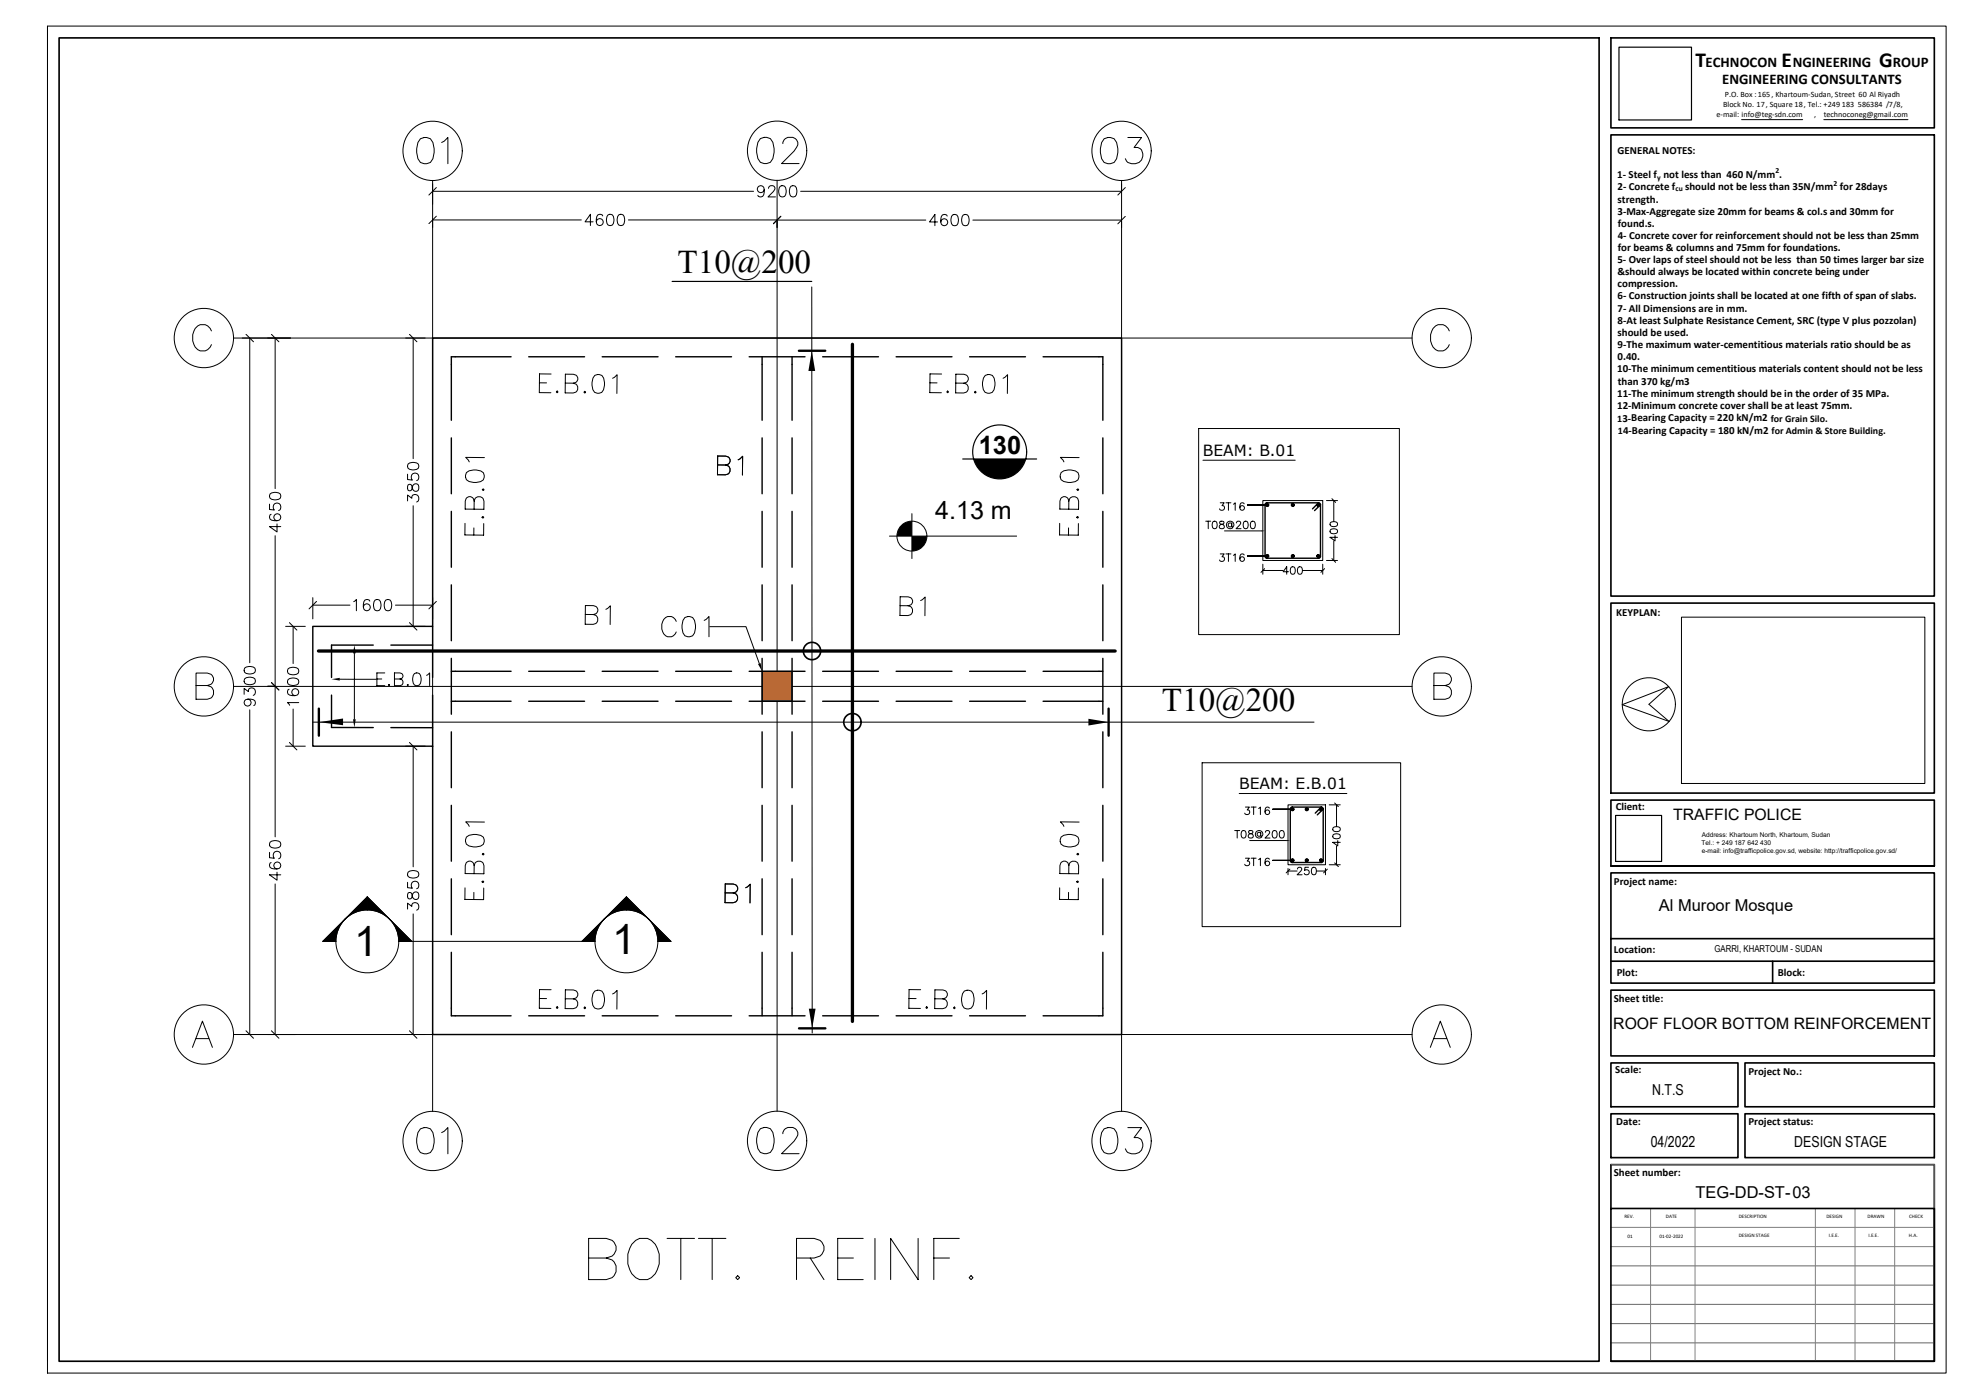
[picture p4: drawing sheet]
<svg xmlns="http://www.w3.org/2000/svg" width="420mm" height="297mm" viewBox="0 0 420 297" stroke-linecap="round" stroke-linejoin="round" font-family="sans-serif">
<g fill="none" stroke="#000" stroke-width=".21">
<path d="M89.4 29.5a1.81 1.81 0 0 1 2.6 .8 4.6 4.6 0 0 1-.5 4.2 1.81 1.81 0 0 1-2.6-.8 4.6 4.6 0 0 1 .5-4.2zM92 38.4v197.9M92.8 39.9l-1.6 1.6M93.9 30.3l.5-.3 .8-.8v5.6M161.7 29.5a1.81 1.81 0 0 1 2.6 .8 4.6 4.6 0 0 1-.5 4.2 1.81 1.81 0 0 1-2.7-.8 4.6 4.6 0 0 1 .6-4.2zM165.2 38.4v197.9M165.9 39.6a.78 .78 0 0 1 1.2 .3 1.97 1.97 0 0 1-.3 1.9 .78 .78 0 0 1-1.1-.4 1.97 1.97 0 0 1 .2-1.8zM166.5 30.5a1.38 1.38 0 0 1 1-1.3h1.1a1.36 1.36 0 0 1 .8 2.1l-.6 .8-2.6 2.7h3.7M168.2 39.6a.78 .78 0 0 1 1.1 .3 1.97 1.97 0 0 1-.2 1.9 .78 .78 0 0 1-1.1-.4 1.97 1.97 0 0 1 .2-1.8zM234.8 29.5a1.81 1.81 0 0 1 2.6 .8 4.6 4.6 0 0 1-.5 4.2 1.81 1.81 0 0 1-2.7-.8 4.6 4.6 0 0 1 .6-4.2zM238.5 38.4v197.9M239.3 39.9l-1.6 1.6"/>
<path d="M239.8 29.2h2.9l-1.6 2.2a1.63 1.63 0 0 1 1.8 .7 1.63 1.63 0 0 1-.2 1.9 2.01 2.01 0 0 1-3.4-.3M92 40.7h68.2M92 46.8h31.6M92.8 46l-1.6 1.6M126.1 47.2h-1.7l1.1-1.6v2.4M128.2 45.9a.7 .7 0 0 0-1.1-.2 1.85 1.85 0 0 0 0 2.1 .74 .74 0 0 0 1.1-.3 .74 .74 0 0 0-.5-1 .74 .74 0 0 0-.9 .7M129.3 45.7a.78 .78 0 0 1 1.1 .3 1.97 1.97 0 0 1-.2 1.8 .78 .78 0 0 1-1.1-.3 1.98 1.98 0 0 1 .2-1.8zM131.6 45.7a.78 .78 0 0 1 1.1 .3 1.97 1.97 0 0 1-.2 1.8 .78 .78 0 0 1-1.2-.3 1.97 1.97 0 0 1 .3-1.8zM133.6 46.8h63.3M162.5 40.3a.74 .74 0 0 1-1 .6 .74 .74 0 0 1-.3-1.2 .74 .74 0 0 1 1.2 .1 2.15 2.15 0 0 1-.2 2 .7 .7 0 0 1-1.1-.3M163.4 40l.1-.3 .4-.2 .7 .1a.54 .54 0 0 1 .1 .8l-1.4 1.5h1.6M166 46l-1.6 1.6"/>
<path d="M170.2 40.7h68.3M199.4 47.2h-1.8l1.2-1.6v2.4M201.4 45.9a.7 .7 0 0 0-1-.2 1.85 1.85 0 0 0 0 2.2 .74 .74 0 0 0 1.1-.4 .74 .74 0 0 0-.5-1 .74 .74 0 0 0-1 .7M202.5 45.7a.78 .78 0 0 1 1.2 .4 1.97 1.97 0 0 1-.3 1.8 .78 .78 0 0 1-1.1-.4 1.98 1.98 0 0 1 .2-1.8zM204.8 45.7a.78 .78 0 0 1 1.2 .4 1.97 1.97 0 0 1-.3 1.8 .78 .78 0 0 1-1.1-.4 1.97 1.97 0 0 1 .2-1.8zM206.9 46.8h31.6M239.3 46l-1.6 1.6M45 70.4a1.93 1.93 0 0 0-1.9-1.4 1.93 1.93 0 0 0-1.9 1.4 3.1 3.1 0 0 0 1.4 4.2 1.98 1.98 0 0 0 2.4-1.3M49.7 71.9h250.6M52.3 71.1l1.6 1.6M53.1 71.9v69M57.7 71.1l1.6 1.6"/>
<path d="M58.5 71.9v32M308.2 70.4a1.93 1.93 0 0 0-1.9-1.4 1.93 1.93 0 0 0-1.8 1.4 3.1 3.1 0 0 0 1.3 4.2 1.98 1.98 0 0 0 2.4-1.3M57.3 107.2v1.1l1 .1a.84 .84 0 0 1 0-1.2 .84 .84 0 0 1 1.3 .1 .84 .84 0 0 1-.4 1.3M57.4 105a1.85 1.85 0 0 1 2.2 0 .78 .78 0 0 1-.4 1.2 1.97 1.97 0 0 1-1.8-.3l-.1-.3zM57.7 109.4a.7 .7 0 0 0-.3 1 1.85 1.85 0 0 0 2.2 0 .74 .74 0 0 0-.3-1.1 .74 .74 0 0 0-1.1 .5 .74 .74 0 0 0 .7 .9M58.5 113.9v64M58.9 111.4v1.7l-1.6-1.1h2.4M41.7 145.8h2.4a1.46 1.46 0 0 1 1.4 1.4 1.46 1.46 0 0 1-1.4 1.5h-2.4v-5.6h2.4l.8 .3a1.29 1.29 0 0 1 0 2.1l-.8 .3M49.7 145.9h250.6M51.9 147.6v-1.2l.9 .7a.77 .77 0 0 1 .9-.9 .77 .77 0 0 1 .6 1.1l-.1 .3-.4 .3M52 144.3a1.85 1.85 0 0 1 2.2 0 .78 .78 0 0 1-.4 1.2 1.97 1.97 0 0 1-1.8-.3l-.1-.3zM52 142.1a1.85 1.85 0 0 1 2.2 0 .78 .78 0 0 1-.4 1.1 1.97 1.97 0 0 1-1.8-.2l-.1-.4z"/>
<path d="M52.7 148.6a.74 .74 0 0 1 .6 1.1 .74 .74 0 0 1-1.1 .3 .74 .74 0 0 1 .1-1.2 2.15 2.15 0 0 1 1.9 .2 .7 .7 0 0 1-.2 1M53.1 150.9v69.1M56.9 145.9h1.4M57.7 145.1l1.6 1.6M304.9 145.8h2.4a1.46 1.46 0 0 1 1.4 1.4 1.46 1.46 0 0 1-1.4 1.5h-2.4v-5.6h2.4l.8 .3a1.29 1.29 0 0 1 0 2.1l-.8 .3M57.4 179.1a1.85 1.85 0 0 1 2.2 0 .78 .78 0 0 1-.4 1.1 1.97 1.97 0 0 1-1.8-.2l-.1-.4zM57.3 181.2v1.2l1 .1a.84 .84 0 0 1 0-1.3 .84 .84 0 0 1 1.3 .2 .84 .84 0 0 1-.4 1.2M57.7 183.4a.7 .7 0 0 0-.3 1 1.85 1.85 0 0 0 2.2 0 .74 .74 0 0 0-.3-1.1 .74 .74 0 0 0-1.1 .5 .74 .74 0 0 0 .7 1M58.5 187.9v32.1M58.9 185.4v1.7l-1.6-1.1h2.4M49.7 220h250.6M52.3 219.2l1.6 1.6"/>
<path d="M57.7 219.2l1.6 1.6M40.9 222.7l2.1-5.6 2.2 5.6M41.7 220.8h2.7M161.7 240a1.81 1.81 0 0 1 2.6 .8 4.6 4.6 0 0 1-.5 4.2 1.81 1.81 0 0 1-2.7-.8 4.6 4.6 0 0 1 .6-4.2zM239.8 239.8h2.9l-1.6 2.1a1.63 1.63 0 0 1 1.8 .7 1.63 1.63 0 0 1-.2 1.9 2.01 2.01 0 0 1-3.4-.2M304.1 222.7l2.2-5.6 2.1 5.6M304.9 220.8h2.7M89.4 240a1.81 1.81 0 0 1 2.6 .8 4.6 4.6 0 0 1-.5 4.3 1.81 1.81 0 0 1-2.6-.8 4.6 4.6 0 0 1 .5-4.3zM93.9 240.8l.5-.3 .8-.7v5.5M166.5 241a1.38 1.38 0 0 1 1-1.3h1.1a1.36 1.36 0 0 1 .8 2.1l-.6 .8-2.6 2.7h3.7M234.8 240a1.81 1.81 0 0 1 2.6 .8 4.6 4.6 0 0 1-.5 4.3 1.81 1.81 0 0 1-2.7-.8 4.6 4.6 0 0 1 .6-4.3zM125.2 267.5h3.7a2.3 2.3 0 0 1 2.2 2.3 2.3 2.3 0 0 1-2.2 2.3h-3.7v-8.8h3.7l1.3 .4a2.02 2.02 0 0 1 0 3.4l-1.3 .4"/>
<path d="M134.3 264.6a3 3 0 0 1 3-1.4 3 3 0 0 1 2.5 2.2 4.9 4.9 0 0 1-2.1 6.7 3.1 3.1 0 0 1-3.8-2.1 5.6 5.6 0 0 1 .4-5.4zM141.8 263.3h5.9M144.8 263.3v8.8M148.5 263.3h5.8M151.4 263.3v8.8M156.4 271.7l.5-.5 .4 .5-.4 .4zM169.4 267.5h3.7l1.3-.4a2.02 2.02 0 0 0 0-3.4l-1.3-.4h-3.7v8.8M172.3 267.5l2.9 4.6M178.1 267.5h3.4M183.5 263.3h-5.4v8.8h5.4M186 263.3v8.8M195.2 263.3v8.8l-5.8-8.8v8.8"/>
<path d="M198.6 267.5h3.3M204 263.3h-5.4v8.8M206.5 271.2l.4 .5-.4 .4-.4-.4z"/>
<circle cx="92" cy="32.1" r="6.3"/>
<circle cx="165.2" cy="32" r="6.3"/>
<circle cx="238.5" cy="32.1" r="6.3"/>
<circle cx="43.3" cy="71.9" r="6.3"/>
<circle cx="306.6" cy="71.9" r="6.3"/>
<circle cx="43.3" cy="145.9" r="6.3"/>
<circle cx="306.6" cy="145.9" r="6.3"/>
<circle cx="43.3" cy="220" r="6.3"/>
<circle cx="306.6" cy="220" r="6.3"/>
<circle cx="92" cy="242.6" r="6.3"/>
<circle cx="165.2" cy="242.6" r="6.3"/>
<circle cx="238.5" cy="242.6" r="6.3"/>
</g>
<path d="M162 142.7l6.4 6.4h-6.4zM162 142.7h6.4v6.4z" fill-rule="evenodd" fill="#cd6928"/>
<g fill="none" stroke="#000" stroke-width=".21">
<path d="M10.1 5.5h403.7v286.4h-403.7zM10.1 5.5v283.9M370.3 25.4h13M387.8 25.4h17.9M86.3 71.9h4.1M87.1 71.1l1.5 1.6M87.9 71.9v25.6M117.2 79.5h-2.5v4h2.4M126.5 79.8a1.29 1.29 0 0 1 1.9 .6 3.3 3.3 0 0 1-.5 3 1.29 1.29 0 0 1-1.8-.6 3.3 3.3 0 0 1 .4-3zM172.6 61l.1 158.6M200.2 79.5h-2.5v4h2.5M209.5 79.8a1.29 1.29 0 0 1 1.9 .6 3.3 3.3 0 0 1-.4 3 1.29 1.29 0 0 1-1.9-.6 3.3 3.3 0 0 1 .4-3z"/>
<path d="M86.8 98.7a1.85 1.85 0 0 1 2.1 0 .78 .78 0 0 1-.3 1.1 1.97 1.97 0 0 1-1.8-.2l-.1-.4zM103 97.3h-4l.8 .9M114.7 81.4h1.5M118.3 83.3l.2-.2 .2 .2-.2 .2zM120.2 81.5h1.7a1.04 1.04 0 0 1 1 1 1.04 1.04 0 0 1-1 1.1l-1.7-.1v-3.9h1.7l.6 .2a.92 .92 0 0 1 0 1.5l-.6 .2M124.2 83.4l.1-.2 .2 .2-.2 .2zM130.3 80.4l.9-.7v4M152.6 98.9h1.7a1.04 1.04 0 0 1 1 1 1.04 1.04 0 0 1-1 1.1l-1.7-.1v-3.9h1.7l.6 .2a.92 .92 0 0 1 0 1.5l-.6 .2M157 97.8l.9-.8v4M197.7 81.4h1.5M201.3 83.3l.2-.2 .2 .2-.2 .2zM203.2 81.5h1.7a1.04 1.04 0 0 1 1 1 1.04 1.04 0 0 1-1 1.1l-1.7-.1v-3.9h1.8l.5 .2a.92 .92 0 0 1 0 1.5l-.6 .2"/>
<path d="M207.2 83.4l.2-.2 .2 .2-.2 .2zM213.3 80.4l.9-.7v4M229.5 97.3h-4l.7 .9M254.9 91.1h42.7v43.8h-42.7zM255.8 97.9h19.6M86.7 106.5v-1.2l.9 .6a.77 .77 0 0 1 .9-.8 .77 .77 0 0 1 .5 1.1l-.1 .3-.3 .2M86.7 100.8v1.2l1 .1a.84 .84 0 0 1 0-1.3 .84 .84 0 0 1 1.2 .2 .84 .84 0 0 1-.3 1.2M86.8 103.1a.9 .9 0 0 0 .2 1.2h.2a1.31 1.31 0 0 0 .6-1.1 .66 .66 0 0 1 .7-.4 .66 .66 0 0 1 .5 .6v.5a.68 .68 0 0 1-.7 .6 .68 .68 0 0 1-.6-.7l-.1-.5a.48 .48 0 0 0-.8-.2zM87.9 107.5v25.7M98.9 111.3l-.1 2.4 4 .1 .1-2.5M99.2 100.5a3.1 3.1 0 0 1 3.6 0 1.29 1.29 0 0 1-.6 1.9 3.3 3.3 0 0 1-3-.4l-.2-1zM100.8 112.2l-.1 1.6"/>
<path d="M100.8 106.6l-.2-.6a.92 .92 0 0 0-1.5 0l-.2 .5v1.7l4 .1v-1.7a1.04 1.04 0 0 0-1-1 1.04 1.04 0 0 0-1.1 1v1.7M102.5 110l.2-.2 .2 .2-.2 .2zM102.6 104.1l.1-.2 .2 .2-.2 .2zM189.1 114h27.1M193.9 109.2v9.6M225.3 111.3v2.4l4 .1v-2.5M225.6 100.5a3.1 3.1 0 0 1 3.6 0 1.29 1.29 0 0 1-.6 1.9 3.3 3.3 0 0 1-3-.4l-.2-1zM227.2 112.2v1.6M227.3 106.6l-.2-.6a.92 .92 0 0 0-1.5 0l-.2 .5v1.7l3.9 .1 .1-1.7a1.04 1.04 0 0 0-1.1-1 1.04 1.04 0 0 0-1 1l-.1 1.7M228.9 110l.2-.2 .2 .2-.2 .2zM229 104.1l.2-.2 .2 .2-.2 .2zM256.4 110.8h1"/>
<path d="M256.9 110.8v1.6M258 110.9a.52 .52 0 0 1 .7 .2l.1 .4a.68 .68 0 0 1-.6 .9 1.02 1.02 0 0 1-.2-1.5zM259.4 110.9v.4l.5 .2a.46 .46 0 0 1 .4 .4 .46 .46 0 0 1-.4 .5h-.3a.46 .46 0 0 1-.4-.5 .46 .46 0 0 1 .5-.4l.5-.2v-.3a.6 .6 0 0 0-.8-.1zM259.5 106.9h.8l-.5 .6a.53 .53 0 0 1 .4 .9 .53 .53 0 0 1-.9-.2M259.5 117.8h.8l-.5 .6a.53 .53 0 0 1 .4 .8 .53 .53 0 0 1-.9-.1M260.4 112.9h7.8M260.7 106.9h1M260.7 117.8h1M261.2 106.9v1.6M261.2 117.8v1.6M261.9 111.4a.41 .41 0 0 0-.6-.1 .41 .41 0 0 0 0 .6 .41 .41 0 0 0 .6-.1M261.9 111.2l.1 .8a.68 .68 0 0 0 .2-.9 .68 .68 0 0 0-1-.2 .8 .8 0 0 0-.3 1.2 .8 .8 0 0 0 1.2 .1"/>
<path d="M262.3 107.2l.3-.3v1.6M262.3 118.1l.3-.3v1.6M262.9 111.2l.3-.4 .5 .1 .1 .2-.2 .6-.8 .7h1.1M264.5 107.1v-.1a.52 .52 0 0 0-.8 .2 .93 .93 0 0 0 .4 1.3 .49 .49 0 0 0 .5-.5 .49 .49 0 0 0-.4-.5 .49 .49 0 0 0-.6 .5M264.5 118v-.1a.52 .52 0 0 0-.8 .2 .93 .93 0 0 0 .4 1.3 .49 .49 0 0 0 .5-.5 .49 .49 0 0 0-.4-.5 .49 .49 0 0 0-.6 .4M264.6 110.9a.52 .52 0 0 1 .7 .2l.1 .4a.68 .68 0 0 1-.6 .9 1.02 1.02 0 0 1-.2-1.5zM265.2 107.4h4.3h-4.3h3.5M265.2 118.2h4.3h-4.3h3.5M266.1 110.9a.52 .52 0 0 1 .7 .2l.1 .4a.68 .68 0 0 1-.6 .9 1.02 1.02 0 0 1-.2-1.5zM268.5 120v2.1M268.5 106.4h12.8v12.8h-12.8zM269.2 107.4l.2 .2"/>
<path d="M269.2 107.3l.3 .3M269.2 107.3l.4 .3M269.2 107.2l.4 .4M269.3 107.2l.4 .4M269.3 107.1l.4 .4M269.4 118l-.2 .2M269.4 107.1l.3 .3M269.5 118l-.3 .3M269.5 107.1l.2 .2M269.6 118l-.4 .3M269.6 118l-.4 .4M269.7 118l-.4 .4"/>
<path d="M269.7 118.1l-.4 .4M269.7 118.3l-.2 .2M269.7 118.2l-.3 .3M274.6 107.4l.2 .2M274.6 107.3l.3 .3M274.6 107.3l.4 .3M274.6 107.2l.4 .4M274.7 107.2l.4 .4M274.7 107.1l.4 .4M274.8 107.1l.4 .4M274.8 118l-.2 .2M274.8 107.1l.4 .3"/>
<path d="M274.9 118l-.3 .3M274.9 107.1l.3 .2M275 118l-.4 .3M275 118l-.4 .4M275.1 118l-.4 .4M275.1 118.1l-.4 .4M275.2 118.1l-.4 .4M275.2 118.2l-.4 .3M275.2 118.3l-.3 .2M280 118.2l.4 .3M280 118.3l.3 .2M280 118.1l.4 .4"/>
<path d="M280.1 118.1l.4 .4M280.1 118l.4 .4M280.2 118l.4 .4M280.2 118l.4 .3M280.3 107.1l-.3 .2M280.3 118l.3 .3M280.4 107.1l-.4 .3M280.4 118l.2 .2M280.4 107.1l-.4 .4M280.5 107.1l-.4 .4M280.5 107.2l-.4 .4M280.6 107.2l-.4 .4"/>
<path d="M280.6 107.3l-.4 .3M280.6 107.4l-.2 .2M280.6 107.3l-.3 .3M281.3 120v2.1M282.1 106.4h2.3M282.1 119.2h2.3M282.9 112.7l.6-.3a.68 .68 0 0 1 .9 .6 .92 .92 0 0 1-1.6 0zM282.9 111.1l.6-.2a.68 .68 0 0 1 .9 .6 .92 .92 0 0 1-1.6 0zM283.2 106l.8 .8M283.2 118.8l.8 .8M283.6 106.4v4.5M283.6 115v4.2"/>
<path d="M283.9 113.9v1.1l-1.1-.8h1.6M60.7 133.2h4.2M61.5 132.4l1.6 1.6M62.3 133.2v7.9M66.5 127.1v4.5M66.5 128.7h7.9M67.3 127.9l-1.6 1.6M75.2 127.9l.6-.4v2.4M75.4 138.9v5.5h4.6M78.6 127.8a.7 .7 0 0 0-1-.2 1.85 1.85 0 0 0 0 2.1 .74 .74 0 0 0 1.1-.3 .74 .74 0 0 0-.5-1 .74 .74 0 0 0-.9 .7M79.8 127.6a.78 .78 0 0 1 1.1 .3 1.97 1.97 0 0 1-.2 1.8 .78 .78 0 0 1-1.2-.3 1.97 1.97 0 0 1 .3-1.8zM82 127.6a.78 .78 0 0 1 1.2 .3 1.97 1.97 0 0 1-.3 1.8 .78 .78 0 0 1-1.1-.3 1.97 1.97 0 0 1 .2-1.8z"/>
<path d="M84.1 128.7h7.9M86.3 133.2h4.1M87.1 132.4l1.6 1.6M92 127.1v4.5M92.8 127.9l-1.6 1.6M124.5 130.6l1.7 .1a1.04 1.04 0 0 1 .9 1 1.04 1.04 0 0 1-1 1h-1.7l.1-3.9h1.7l.5 .2a.92 .92 0 0 1 0 1.5l-.5 .2M128.8 129.6l1-.8-.1 4M143.8 132.1a1.49 1.49 0 0 0-1.4-1.1 1.49 1.49 0 0 0-1.5 1.1 2.43 2.43 0 0 0 1 3.3 1.53 1.53 0 0 0 1.9-1M145.6 131.3a1.4 1.4 0 0 1 2.1 .6 3.6 3.6 0 0 1-.4 3.3 1.4 1.4 0 0 1-2.1-.6 3.6 3.6 0 0 1 .4-3.3zM149.7 131.9l1.1-.8v4.3M150.9 133.2h7.7l2.9 7.9M191.4 128.8h1.7a1.04 1.04 0 0 1 1 1 1.04 1.04 0 0 1-1 1.1h-1.7v-4h1.7l.6 .2a.92 .92 0 0 1 0 1.5l-.6 .2"/>
<path d="M195.8 127.7l.9-.8v4M268.5 121.3h4.3M268.9 120.9l-.8 .8M274 121.6h-1.2l.8-1.1v1.6M274.6 120.6a.52 .52 0 0 1 .7 .2l.1 .4a.68 .68 0 0 1-.6 .9 1.02 1.02 0 0 1-.2-1.5zM276.1 120.6a.52 .52 0 0 1 .8 .2v.4a.68 .68 0 0 1-.6 .9 1.02 1.02 0 0 1-.2-1.5zM276.9 121.3h4.4M281.7 120.9l-.8 .8M357.5 131.2h51.8v35.4h-51.8zM60.7 158.7h4.2M61.2 144.5a1.85 1.85 0 0 1 2.2 0 .78 .78 0 0 1-.3 1.1 1.97 1.97 0 0 1-1.9-.2l-.1-.3zM61.2 142.2a1.85 1.85 0 0 1 2.2 0 .78 .78 0 0 1-.3 1.2 1.97 1.97 0 0 1-1.9-.3l-.1-.3z"/>
<path d="M61.5 146.5a.7 .7 0 0 0-.3 1.1 1.85 1.85 0 0 0 2.2 0 .74 .74 0 0 0-.3-1.1 .74 .74 0 0 0-1 .5 .74 .74 0 0 0 .6 .9M61.5 157.9l1.6 1.6M62.3 150.8v7.9M63.5 149.4h-2.4l.5 .6M66.5 153.5h212.9M72.2 144.4h3.2v8.5M80.1 144.4h1.1M81.8 143.1h-1.7v2.7h1.7M82.6 145.7l.1-.2 .1 .2-.1 .1zM83.9 144.4h1.1a.71 .71 0 0 1 .7 .7 .71 .71 0 0 1-.7 .7h-1.1v-2.7l1.5 .1a.63 .63 0 0 1 0 1l-.4 .2M86.3 158.7h4.1M86.6 145.7l.1-.2 .1 .2-.1 .1z"/>
<path d="M87.1 157.9l1.5 1.6M87.9 158.7v25.6M88.1 143.2a.88 .88 0 0 1 1.3 .4 2.24 2.24 0 0 1-.2 2.1 .88 .88 0 0 1-1.3-.4 2.24 2.24 0 0 1 .2-2.1zM90.7 143.6l.7-.5v2.7M162 142.7h6.4v6.4h-6.4zM344.9 149.8l9.9-3.8-4.2 3.8 4.3 3.6zM99.2 178a3.1 3.1 0 0 1 3.6 0 1.29 1.29 0 0 1-.6 1.9 3.3 3.3 0 0 1-3-.4l-.2-1zM103 174.8l-4-.1 .8 1M225.6 178a3.1 3.1 0 0 1 3.6 0 1.29 1.29 0 0 1-.6 1.9 3.3 3.3 0 0 1-3-.4l-.2-1zM229.5 174.8l-4-.1 .7 1M255.6 162.2h42.2v34.8h-42.2zM262.5 176.6h1.1"/>
<path d="M263.1 176.6v1.6M263.5 168.7h22.9M264.1 176.7a.52 .52 0 0 1 .8 .2l.1 .4a.68 .68 0 0 1-.6 .9 1.02 1.02 0 0 1-.3-1.5zM264.8 171.6h.8l-.4 .6a.53 .53 0 0 1 .4 .9 .53 .53 0 0 1-.9-.2M265.6 176.7v.4l.4 .2a.46 .46 0 0 1 .5 .4 .46 .46 0 0 1-.4 .5h-.3a.46 .46 0 0 1-.4-.5 .46 .46 0 0 1 .5-.4l.4-.2 .1-.3a.6 .6 0 0 0-.8-.1zM265.7 178.7h7.9M266 171.6h1.1M266.6 171.6v1.6M267.6 171.9l.4-.3v1.6M268.1 177.2a.41 .41 0 0 0-.7-.1 .41 .41 0 0 0 0 .6 .41 .41 0 0 0 .7-.1M268.1 177v.8a.68 .68 0 0 0 .3-1 .68 .68 0 0 0-1-.1 .8 .8 0 0 0-.3 1.2 .8 .8 0 0 0 1.2 .1M269.1 177l.3-.4 .4 .1 .2 .2-.3 .5-.7 .8h1"/>
<path d="M269.9 171.8l-.1-.1a.52 .52 0 0 0-.7 .2 .93 .93 0 0 0 .3 1.3 .49 .49 0 0 0 .6-.5 .49 .49 0 0 0-.5-.5 .49 .49 0 0 0-.5 .5M270.6 172.1h4.2h-4.2h3.4M270.7 176.7a.52 .52 0 0 1 .8 .2l.1 .4a.68 .68 0 0 1-.6 .9 1.02 1.02 0 0 1-.3-1.5zM272.2 176.7a.52 .52 0 0 1 .8 .2l.1 .4a.68 .68 0 0 1-.6 .9 1.02 1.02 0 0 1-.3-1.5zM273.9 171.1h7.9v12.8h-7.9zM274.5 172.1l.3 .2M274.5 172l.4 .3M274.6 171.9l.4 .4M274.7 171.8l.4 .4M274.8 171.8l.3 .3M274.9 171.8l.2 .2M277.6 172.1l.2 .2"/>
<path d="M277.6 172l.3 .3M277.6 172l.4 .3M277.6 171.9l.4 .4M277.7 171.9l.4 .4M277.7 171.8l.4 .4M277.8 171.8l.3 .3M277.9 171.8l.2 .2M280.9 171.8l-.3 .2M280.9 171.8l-.3 .3M281 171.8l-.4 .4M281.1 171.8l-.4 .4M281.1 171.9l-.4 .4"/>
<path d="M281.2 172l-.4 .3M281.2 172.1l-.3 .2M281.2 172l-.3 .3M282.6 171.1h2.4M283.5 177.5l.6-.2a.68 .68 0 0 1 .9 .6 .92 .92 0 0 1-1.6 0zM283.5 176l.6-.2a.68 .68 0 0 1 .9 .6 .92 .92 0 0 1-1.6 0zM283.8 170.7l.8 .8M284.2 171.1v4.7M284.2 179.9v4M284.5 178.7v1.2l-1.1-.8h1.6M78.1 193.5a6.7 6.7 0 0 1 6.7 6.7M78.1 190.7l9.5 9.5"/>
<path d="M78.1 193.5a6.7 6.7 0 0 0-6.7 6.7M78.1 190.7l-9.5 9.5h2.8M78.1 190.7v2.8M86.7 193.3v-1.3l.9 .7a.77 .77 0 0 1 .9-.8 .77 .77 0 0 1 .5 1l-.1 .4-.3 .2M86.7 187.6v1.1l1 .2a.84 .84 0 0 1 0-1.3 .84 .84 0 0 1 1.2 .1 .84 .84 0 0 1-.3 1.3M86.8 189.9a.9 .9 0 0 0 .2 1.2h.2a1.31 1.31 0 0 0 .6-1.1 .66 .66 0 0 1 .7-.4 .66 .66 0 0 1 .5 .6v.5a.68 .68 0 0 1-.7 .6 .68 .68 0 0 1-.6-.7l-.1-.5a.48 .48 0 0 0-.8-.2zM86.8 185.4a1.85 1.85 0 0 1 2.1 0 .78 .78 0 0 1-.3 1.2 1.97 1.97 0 0 1-1.8-.2l-.1-.4zM87.9 194.3v25.7M98.9 188.8l-.1 2.4 4 .1 .1-2.5M100.8 189.7l-.1 1.6M100.8 184.1l-.2-.6a.92 .92 0 0 0-1.5 0l-.2 .5v1.7l4 .1v-1.7a1.04 1.04 0 0 0-1-1 1.04 1.04 0 0 0-1.1 1v1.7M102.5 187.5l.2-.2 .2 .2-.2 .2z"/>
<path d="M102.6 181.6l.1-.2 .2 .2-.2 .2zM133.2 193.5a6.7 6.7 0 0 1 6.7 6.7M133.2 190.7l9.5 9.5h-2.8M133.2 190.7v2.8M133.2 193.5a6.7 6.7 0 0 0-6.7 6.7M133.2 190.7l-9.5 9.5M155.9 189.9l.6-.2a.92 .92 0 0 0 0-1.5l-.6-.2-1.7-.1v4h1.7a1.04 1.04 0 0 0 1-1 1.04 1.04 0 0 0-1-1l-1.7-.1 1.7 .1a1.04 1.04 0 0 1 1 1 1.04 1.04 0 0 1-1 1h-1.7M158.6 188.8l.9-.8v4M225.3 188.8v2.4l4 .1v-2.5M227.2 189.7v1.6M227.3 184.1l-.2-.6a.92 .92 0 0 0-1.5 0l-.2 .5v1.7l3.9 .1 .1-1.7a1.04 1.04 0 0 0-1.1-1 1.04 1.04 0 0 0-1 1l-.1 1.7M228.9 187.5l.2-.2 .2 .2-.2 .2z"/>
<path d="M229 181.6l.2-.2 .2 .2-.2 .2zM264.8 182.5h.8l-.4 .6a.53 .53 0 0 1 .4 .8 .53 .53 0 0 1-.9-.1M266 182.5h1.1M266.6 182.5v1.6M267.6 182.8l.4-.3v1.6M269.9 182.7l-.1-.2a.52 .52 0 0 0-.7 .3 .93 .93 0 0 0 .3 1.3 .49 .49 0 0 0 .6-.5 .49 .49 0 0 0-.5-.5 .49 .49 0 0 0-.5 .4M270.6 182.9h4.2h-4.2h3.4M273.9 184.7v1.3M273.9 185.2h1.9M274.3 184.8l-.8 .8M274.6 183.1l.4-.4-.3 .5M274.8 182.6l-.3 .3"/>
<path d="M274.9 182.6l-.4 .4M274.9 182.7l-.4 .3M275 182.7l-.4 .4M275.1 182.8l-.4 .4M275.1 182.9l-.3 .3M275.1 183l-.2 .2M275.9 184.8l.3-.4 .4 .1 .2 .2-.2 .5-.8 .8h1.1M277.7 183.1l.4-.4-.4 .5M277.8 182.6l-.2 .3M277.9 182.6l-.3 .4M278 182.7l-.4 .3M278 182.7l-.4 .4"/>
<path d="M278.1 182.8l-.4 .4M278.1 182.9l-.3 .3M278.1 183l-.2 .2M278.2 184.4h-.7l-.1 .7a.56 .56 0 0 1 .8 0 .56 .56 0 0 1-.1 .8 .56 .56 0 0 1-.8-.2M279.1 184.5a.52 .52 0 0 1 .7 .2l.1 .4a.68 .68 0 0 1-.6 .9 1.02 1.02 0 0 1-.2-1.5zM279.9 185.2h1.9M280.6 182.9l.3 .3M280.6 183l.3 .2M280.6 182.8l.4 .4M280.7 182.7l.4 .4M280.8 182.7l.4 .3M280.9 182.6l.3 .4"/>
<path d="M280.9 182.6l.3 .3M281.1 183.1l-.4-.4 .4 .5M281.8 184.7v1.3M282.2 184.8l-.8 .8M282.6 183.9h2.4M283.8 183.5l.8 .8M71.4 200.2a6.7 6.7 0 0 0 6.7 6.6 6.7 6.7 0 0 0 6.7-6.6M71.4 200.2a6.7 6.7 0 0 1 6.7-6.7 6.7 6.7 0 0 1 6.7 6.7M86.3 220h4.1M87.1 219.2l1.6 1.6M114.7 212.3h1.5M117.2 210.4h-2.5v4h2.4"/>
<path d="M118.3 214.2l.2-.2 .2 .2-.2 .2zM120.2 212.4h1.7a1.04 1.04 0 0 1 1 1 1.04 1.04 0 0 1-1 1.1l-1.7-.1v-3.9h1.7l.6 .2a.92 .92 0 0 1 0 1.5l-.6 .2M124.2 214.3l.1-.2 .2 .2-.2 .2zM126.5 210.7a1.29 1.29 0 0 1 1.9 .6 3.3 3.3 0 0 1-.5 3 1.29 1.29 0 0 1-1.8-.5 3.3 3.3 0 0 1 .4-3.1zM126.5 200.2a6.7 6.7 0 0 1 6.7-6.7 6.7 6.7 0 0 1 6.7 6.7M126.5 200.2h-41.8M126.5 200.2a6.7 6.7 0 0 0 6.7 6.6 6.7 6.7 0 0 0 6.7-6.6M130.3 211.3l.9-.7v4M193.3 212.3h1.5M195.8 210.4h-2.5v4h2.4M196.9 214.2l.1-.2 .2 .2-.2 .2zM198.8 212.4h1.7a1.04 1.04 0 0 1 1 1 1.04 1.04 0 0 1-1 1.1l-1.8-.1 .1-3.9h1.7l.6 .2a.92 .92 0 0 1-.1 1.5l-.5 .2"/>
<path d="M202.7 214.3l.2-.2 .2 .2-.2 .2zM205 210.7a1.29 1.29 0 0 1 1.9 .6 3.3 3.3 0 0 1-.4 3 1.29 1.29 0 0 1-1.9-.5 3.3 3.3 0 0 1 .4-3.1zM208.8 211.3l1-.7-.1 4"/>
<circle cx="193.9" cy="114" r="3.2"/>
<circle cx="350.6" cy="149.8" r="5.6"/>
</g>
<path d="M181.3 73.2v144M67.7 138.4h169.4" fill="none" stroke="#000" stroke-width=".7"/>
<path d="M169.9 74.6h5.6M67.8 150.7v5.7M235.7 150.7v5.7M169.9 218.6h5.6" fill="none" stroke="#000" stroke-width=".5"/>
<g fill="#000">
<path d="M172.6 74.6l.7 4.3h-1.4zM268.2 112.7l.8 .2-.8 .1zM268.7 107.2l.8 .2-.8 .1zM268.7 118.1l.8 .1-.8 .2zM75.4 137.2l.2 1.7h-.5zM70.5 144.4l1.7-.3v.6zM67.8 153.5l5.1-.7v1.4zM75.1 152.9h.5l-.2 1.8zM161.2 141.2l.5-.2 .3 1.7zM231.4 152.8l4.3 .7-4.3 .8zM273.6 178.6l.8 .1-.8 .1zM274 171.9l.8 .2-.8 .1z"/>
<path d="M274 182.8l.8 .1-.8 .2zM172 214.5h1.4l-.7 4.1z"/>
<path d="M207 97.6h11.1a5.7 5.7 0 0 1-5.5 4.2 5.7 5.7 0 0 1-5.6-4.2z" fill-rule="evenodd"/>
<path d="M193.9 114h3.2a3.2 3.2 0 0 1-3.2 3.2z" fill-rule="evenodd"/>
<path d="M191.6 111.7l.9-.5 1.4-.4v3.2h-3.2l.4-1.5z" fill-rule="evenodd"/>
<path d="M78.1 190.7v2.8a6.7 6.7 0 0 0-4.7 1.9z" fill-rule="evenodd"/>
<path d="M78.1 190.7l4.7 4.7a6.7 6.7 0 0 0-4.7-1.9z" fill-rule="evenodd"/>
<path d="M133.2 190.7l4.7 4.7a6.7 6.7 0 0 0-4.7-1.9z" fill-rule="evenodd"/>
<path d="M128.5 195.4l4.7-4.7v2.8a6.7 6.7 0 0 0-4.7 1.9z" fill-rule="evenodd"/>
<path d="M68.6 200.2l4.8-4.8a6.7 6.7 0 0 0-2 4.8z" fill-rule="evenodd"/>
<path d="M82.8 195.4l4.8 4.8h-2.8a6.7 6.7 0 0 0-2-4.8z" fill-rule="evenodd"/>
<path d="M128.5 195.4a6.7 6.7 0 0 0-2 4.8h-2.8z" fill-rule="evenodd"/>
<path d="M137.9 195.4l4.8 4.8h-2.8a6.7 6.7 0 0 0-2-4.8z" fill-rule="evenodd"/>
</g>
<g fill="none" stroke="#000" stroke-width=".35">
<path d="M12.6 8.1h327.4v281.3h-327.4zM342.5 8.1h68.8v19.1h-68.8zM342.5 28.7h68.8v98h-68.8zM342.5 128.2h68.8v40.4h-68.8zM342.5 170.1h68.8v14h-68.8zM342.5 185.6h68.8v23.4h-68.8zM342.5 184.1h68.8h-68.8M342.5 199.6h68.8M342.5 210.5h68.8v14h-68.8zM342.5 204.4h68.8M376.9 204.4v4.6M342.5 236.8h27v9.3h-27z"/>
<path d="M342.5 226h27v9.3h-27zM371 236.8h40.3v9.3h-40.3zM371 226h40.3v9.3h-40.3zM342.5 257h68.8v32.4h-68.8zM342.5 257v-9.4h68.8v41.8h-68.8"/>
<circle cx="172.7" cy="138.4" r="1.85"/>
<circle cx="181.3" cy="153.5" r="1.85"/>
</g>
<g fill="none" stroke="#000" stroke-width=".25">
<path d="M344.2 10h15.5v15.5h-15.5zM142.9 59.8h29.7M204.7 97.6h15.7M343.5 173.4h9.8v9.8h-9.8z"/>
<circle cx="212.6" cy="96.1" r="5.7"/>
</g>
<g fill="none" stroke="#000" stroke-width=".3">
<path d="M92 71.9h146.5v148.1h-146.5v-61.3h-25.5v-25.5h25.5zM96.8 75.9h-.8v1.6M162 75.9v1.6M168.4 75.9v1.6M233.7 75.9h.8v1.6M280.4 106.9l-1.3 1.3M280.4 106.9l.3 .1 .1 .3M280.4 106.9h-11l-.3 .1-.1 .3v11l.1 .3 .3 .1h11l.3-.1 .1-.3v-11M280.8 107.3l-1.3 1.3M96 142.7h.8M96 149.1h.8M233.7 142.7h.8"/>
<path d="M233.7 149.1h.8M280.9 171.6l-1.2 1.3M280.9 171.6l.3 .1 .2 .3M280.9 171.6h-6.1l-.4 .3v11.1l.2 .4h6.3l.4-.3 .1-11.1M281.4 172l-1.3 1.3M96 214.4v1.6h.8M162 214.4v1.6M168.4 214.4v1.6M234.5 214.4v1.6h-.8"/>
<circle cx="269.5" cy="107.4" r=".29"/>
<circle cx="269.5" cy="118.2" r=".29"/>
<circle cx="274.9" cy="107.4" r=".29"/>
<circle cx="274.9" cy="118.2" r=".29"/>
<circle cx="280.3" cy="107.4" r=".29"/>
<circle cx="280.3" cy="118.2" r=".29"/>
<circle cx="274.8" cy="172.1" r=".29"/>
<circle cx="277.9" cy="172.1" r=".29"/>
<circle cx="280.9" cy="172.1" r=".29"/>
<circle cx="274.8" cy="182.9" r=".29"/>
<circle cx="277.9" cy="182.9" r=".29"/>
<circle cx="280.9" cy="182.9" r=".29"/>
</g>
<path d="M96 75.9h138.5M96 142.7h138.5M96 149.1h138.5M234.5 216h-138.5" fill="none" stroke="#000" stroke-width=".3" stroke-dasharray="11.9 3.8" stroke-dashoffset="-.8"/>
<path d="M234.5 75.9v140.1M96 216v-140.1M162 216v-140.1M168.4 216v-140.1" fill="none" stroke="#000" stroke-width=".3" stroke-dasharray="11.9 3.8" stroke-dashoffset="-1.6"/>
<path d="M92 133.2v25.5" fill="none" stroke="#000" stroke-width=".3" stroke-dasharray="11.9 3.8" stroke-dashoffset="1"/>
<path d="M92 137.2h-21.5M70.5 154.7h21.5" fill="none" stroke="#000" stroke-width=".3" stroke-dasharray="11.9 3.8" stroke-dashoffset="3"/>
<path d="M70.5 137.2v17.5" fill="none" stroke="#000" stroke-width=".3" stroke-dasharray="11.9 3.8" stroke-dashoffset="5"/>
<path d="M351 257v32.4M360.4 257v32.4M386 257v32.4M394.4 257v32.4M402.9 257v32.4M342.5 265.1h68.8M342.5 261h68.8" fill="none" stroke="#808080" stroke-width=".21"/>
<path d="M342.5 273.2h68.8M342.5 269.2h68.8M342.5 277.3h68.8M342.5 285.5h68.8M342.5 281.4h68.8" fill="none" stroke="#666" stroke-width=".21"/>
<path d="M342.5 247.6h68.8v9.4h-68.8" fill="none" stroke="#656565" stroke-width=".21"/>
<g font-size="8.9">
<text x="75.3" y="203.3">1</text>
<text x="130.1" y="202.9">1</text>
</g>
<g font-size="7">
<text x="144.1" y="58.1">T10@200</text>
<text x="247" y="151.2">T10@200</text>
</g>
<text font-size="5.4" x="208.1" y="96.6">130</text>
<text font-size="5.3" x="198.8" y="110.3">4.13 m</text>
<g font-size="4.5">
<text x="360.5" y="14.3">T</text>
<text x="378.8" y="14.3">E</text>
<text x="399.6" y="14.3">G</text>
</g>
<g font-size="3.5">
<text x="352.8" y="193.7">Al Muroor Mosque</text>
<text x="360.5" y="254.7">TEG-DD-ST-03</text>
</g>
<g font-size="3.4">
<text x="355.8" y="174.3">TRAFFIC POLICE</text>
<text x="343" y="218.8">ROOF FLOOR BOTTOM REINFORCEMENT</text>
</g>
<g font-size="3.3">
<text x="255.8" y="96.9">BEAM: B.01</text>
<text x="263.5" y="167.7">BEAM: E.B.01</text>
</g>
<g font-size="3.2">
<text x="351.3" y="232.9">N.T.S</text>
<text x="351" y="244">04/2022</text>
<text x="381.5" y="244">DESIGN STAGE</text>
</g>
<g font-size="3.1">
<text x="362.7" y="14.3">ECHNOCON</text>
<text x="366.2" y="17.9">ENGINEERING CONSULTANTS</text>
<text x="381.2" y="14.3">NGINEERING</text>
<text x="402.5" y="14.3">ROUP</text>
</g>
<g font-size="2.3">
<text x="343.9" y="32.7">GENERAL NOTES:</text>
<text x="343.9" y="37.8">1- Steel f not less than 460 N/mm .</text>
<text x="343.9" y="40.5">2- Concrete f</text>
<text x="358.3" y="40.5">should not be less than 35N/mm for 28days</text>
<text x="343.9" y="45.7">3-Max-Aggregate size 20mm for beams &amp; col.s and 30mm for</text>
<text x="343.9" y="43.1">strength.</text>
<text x="344" y="50.8">4- Concrete cover for reinforcement should not be less than 25mm</text>
<text x="344" y="48.3">found.s.</text>
<text x="344" y="53.4">for beams &amp; columns and 75mm for foundations.</text>
<text x="343.9" y="56">5- Over laps of steel should not be less than 50 times larger bar size</text>
<text x="343.9" y="58.6">&amp;should always be located within concrete being under</text>
<text x="343.9" y="63.7">6- Construction joints shall be located at one fifth of span of slabs.</text>
<text x="343.9" y="61.1">compression.</text>
<text x="343.9" y="66.3">7- All Dimensions are in mm.</text>
<text x="343.9" y="71.5">should be used.</text>
<text x="344" y="68.9">8-At least Sulphate Resistance Cement, SRC (type V plus pozzolan)</text>
<text x="344" y="74.1">9-The maximum water-cementitious materials ratio should be as</text>
<text x="344" y="76.5">0.40.</text>
<text x="343.9" y="79.1">10-The minimum cementitious materials content should not be less</text>
<text x="344" y="81.8">than 370 kg/m3</text>
<text x="343.9" y="84.4">11-The minimum strength should be in the order of 35 MPa.</text>
<text x="343.9" y="86.9">12-Minimum concrete cover shall be at least 75mm.</text>
<text x="343.7" y="131">KEYPLAN:</text>
<text x="343.5" y="172.3">Client:</text>
<text x="343.2" y="188.1">Project name:</text>
<text x="343.2" y="202.6">Location:</text>
<text x="343.8" y="207.4">Plot:</text>
<text x="378" y="207.6">Block:</text>
<text x="343.1" y="213.1">Sheet title:</text>
<text x="343.5" y="228.2">Scale:</text>
<text x="371.8" y="228.5">Project No.:</text>
<text x="343.7" y="239.2">Date:</text>
<text x="371.8" y="239.2">Project status:</text>
<text x="343.1" y="250.1">Sheet number:</text>
</g>
<g font-size="2.1">
<text x="343.9" y="89.6">13-Bearing Capacity = 220 kN/m2 for Grain Silo.</text>
<text x="344" y="92.3">14-Bearing Capacity = 180 kN/m2 for Admin &amp; Store Building.</text>
</g>
<text font-size="2" x="364.5" y="202.4">GARRI, KHARTOUM - SUDAN</text>
<g font-size="1.7">
<text x="366.4" y="22.7">Block No. 17, Square 18, Tel.: +249 183 586384 /7/8,</text>
<text x="366.8" y="20.5">P.O. Box :165, Khartoum-Sudan, Street 60 Al Riyadh</text>
<text x="365" y="24.9">e-mail: info@teg-sdn.com</text>
<text x="385.7" y="24.9">,</text>
<text x="387.8" y="24.9">technoconeg@gmail.com</text>
</g>
<g font-size="1.6">
<text x="352.4" y="38.3">y</text>
<text x="356.3" y="40.7">cu</text>
<text x="377.5" y="36.9">2</text>
<text x="389.9" y="39.6">2</text>
</g>
<g font-size="1.4">
<text x="361.8" y="179.7">Tel.: + 249 187 642 430</text>
<text x="361.8" y="178">Address: Khartoum North, Khartoum, Sudan</text>
<text x="361.8" y="181.4">e-mail: info@trafficpolice.gov.sd, website: http://trafficpolice.gov.sd/</text>
</g>
<g font-size="1.1">
<text x="345.4" y="259.1">REV.</text>
<text x="346.1" y="263.2">01</text>
<text x="352.9" y="263.2">01-02-2022</text>
<text x="354.2" y="259.1">DATE</text>
<text x="369.7" y="263">DESIGN STAGE</text>
<text x="369.7" y="259">DESCRIPTION</text>
<text x="388.4" y="259.1">DESIGN</text>
<text x="388.9" y="263.1">I.E.E.</text>
<text x="397.1" y="259.1">DRAWN</text>
<text x="397.3" y="263.1">I.E.E.</text>
<text x="405.9" y="263.1">H.A.</text>
<text x="405.9" y="259.1">CHECK</text>
</g>
</svg>
